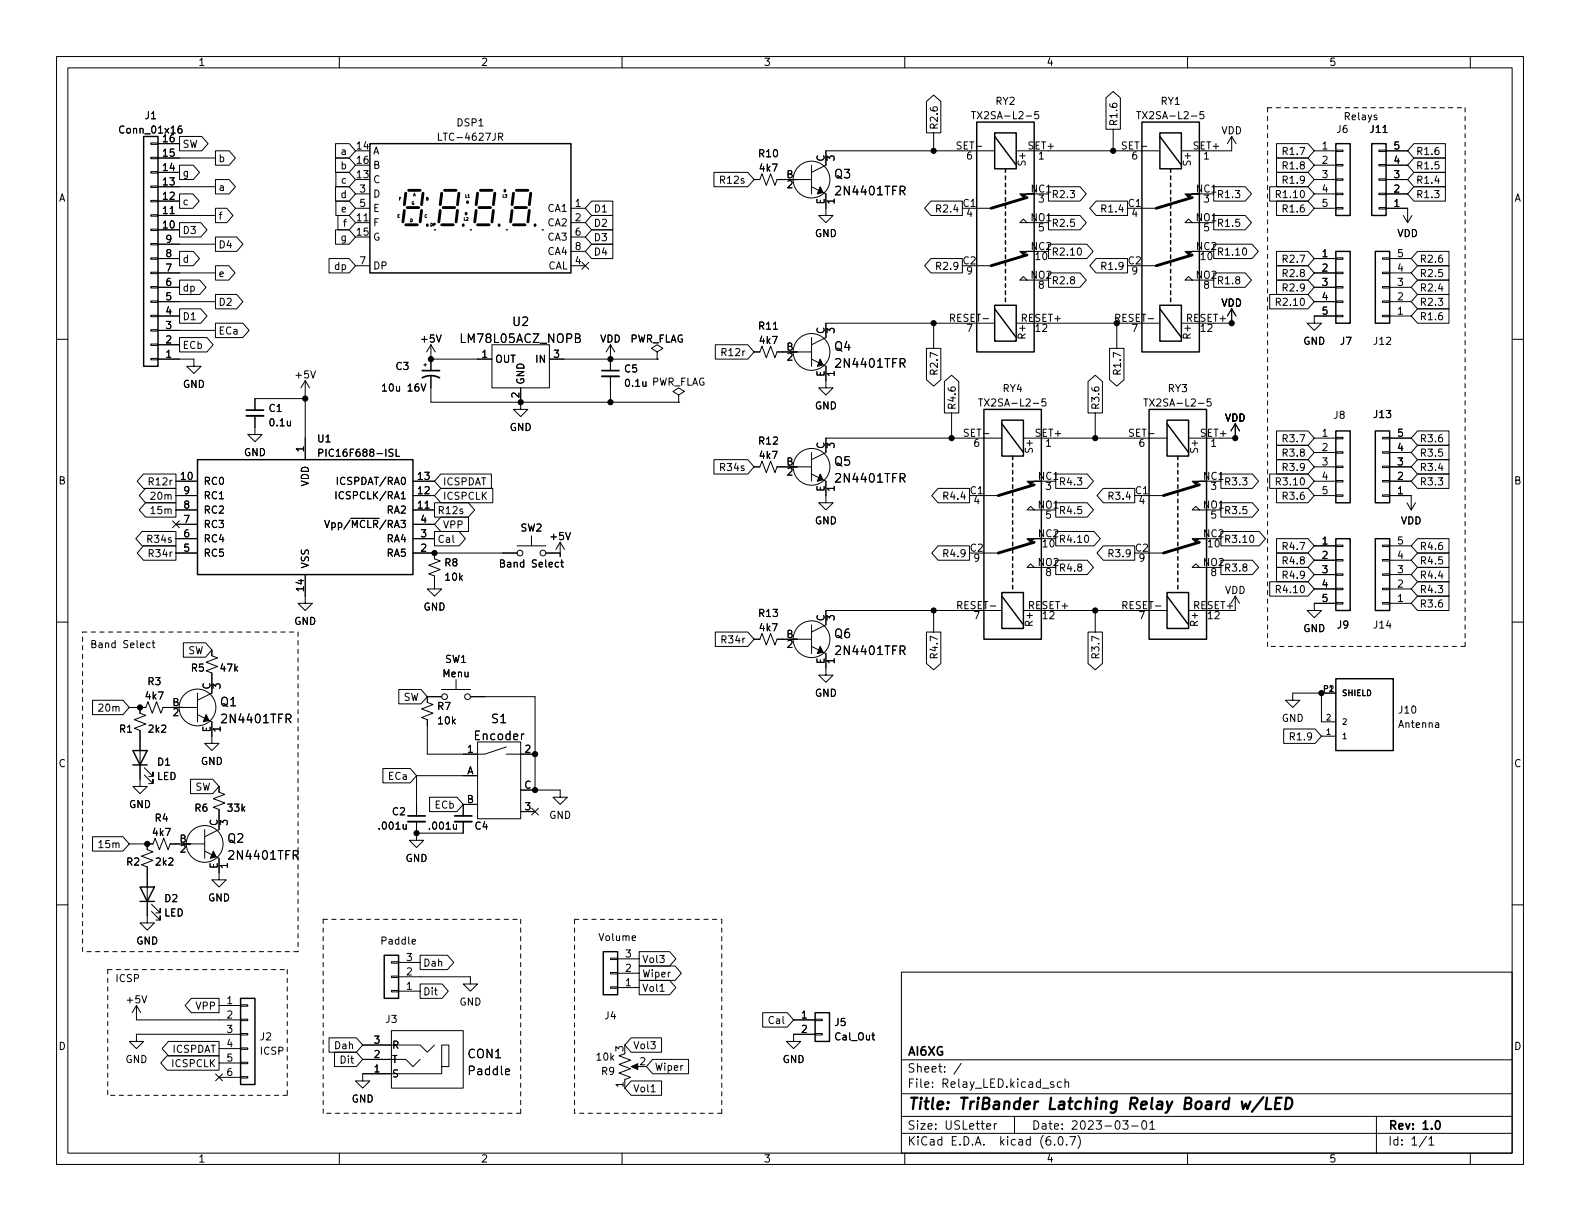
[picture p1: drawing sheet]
<svg xmlns="http://www.w3.org/2000/svg" width="279mm" height="216mm" viewBox="0 0 279 216" stroke-linecap="round" stroke-linejoin="round" font-family="sans-serif">
<g fill="none" stroke="#000" stroke-width=".18">
<path d="M10 10h259.4v195.9h-259.4zM12 12h255.4v191.9h-255.4zM60 10v2M110 10v2M160 10v2M163.8 17.9l1.3-1.1 1.3 1.1v5.6h-2.6zM171.8 19.7h.7M172.1 19.7v1.3M183.6 19.7h-.6v.6l.2-.1 .4 .1 .1 .2-.1 .4-.1 .1-.5-.1M195.6 17.3l1.2-1.1 1.3 1.1v5.6h-2.5zM201 19.7h.7M201.4 19.7v1.3"/>
<path d="M210 10v2M212.8 19.7h-.6v.6l.2-.1 .4 .1 .1 .2-.1 .4-.1 .1-.5-.1M260 10v2M26.7 25.3h1.2v.2h-1.2zM26.7 27.8h1.2v.3h-1.2zM26.7 30.4h1.2v.2h-1.2zM26.7 32.9h1.2v.2h-1.2zM26.7 35.4h1.2v.3h-1.2zM26.7 38h1.2v.2h-1.2zM27.9 38.1h10.2M27.9 35.6h3.8M27.9 33h10.2"/>
<path d="M27.9 30.5h3.8M27.9 27.9h10.2M27.9 25.4h3.8M31.7 39.4h3.8l1.1 1.2-1.1 1.3h-3.8zM31.7 24.1h4l1.1 1.3-1.1 1.3h-4zM31.7 34.3h2.4l1.1 1.3-1.1 1.2h-2.4zM31.7 29.2h2.5l1.1 1.3-1.1 1.3h-2.5zM32.1 22.3h-.4a.85 .85 0 0 0 0 1.2l.4-.1 .1-.4-.2-.2h-.4l-.1 .2M38.1 36.8h2l1.1 1.3-1.1 1.3h-2zM38.1 26.7h2.4l1.1 1.2-1.1 1.3h-2.4zM38.1 31.7h2.4l1.1 1.3-1.1 1.3h-2.4zM59.3 33h2.5l1.1 1.3-1.1 1.3h-2.5z"/>
<path d="M59.3 25.4h2.5l1.1 1.3-1.1 1.2h-2.5zM59.3 27.9h2.5l1.1 1.3-1.1 1.3h-2.5zM59.4 35.6h2.4l1.1 1.2-1.1 1.3h-2.4zM59.4 30.5h2.4l1.1 1.3-1.1 1.2h-2.4zM59.8 38.1h2l1.1 1.3-1.1 1.2h-2zM62.9 36.8h2.5M62.9 34.3h2.5M62.9 39.4h2.5M77.5 23.5v1.3h.6M88.2 24.2l.6-.1 .1-.1-.1-.3-.6-.2v1.3M88.5 24.2l.4 .6M101 36.8h2.5"/>
<path d="M101 39.4h2.5M104.6 38.1h3.8v2.5h-3.8l-1.1-1.2zM104.6 35.6h3.8v2.5h-3.8l-1.1-1.3zM126.3 30.5h5.9l1.1 1.3-1.1 1.2h-5.9zM133.3 31.8h1.1l.3-1.1 .8 2.1 .8-2.1 .7 2.1 .4-1h6.1M143.5 33l2.5 1.3v3.8h1.3l-1.3 1.3-1.2-1.3h1.2M143.5 29.2v5.1M164.6 35.6h5.6v2.5h-5.6l-1.1-1.3zM165.1 23.5v3.2M170.2 26.7h-24.2v2.5l-2.5 1.3M172.7 36.8h2.6M172.7 26.7h3.2"/>
<path d="M179.7 26.7h3.2M181.6 39.4l-.6-.7-.7 .7h2.6M185.4 33h5.6l1.1 1.3-1.1 1.3h-5.6zM185.4 38.1h5.6l1.1 1.3-1.1 1.2h-5.6zM185.4 26.7h14M193.8 35.6h5.6v2.5h-5.6l-1.1-1.3zM196.8 22.9v3.8M201.9 36.8h2.6M201.9 26.7h3.2M208.9 26.7h3.2M210.8 39.4l-.6-.7-.7 .7h2.6M214.6 33h5.6l1.1 1.3-1.1 1.3h-5.6z"/>
<path d="M214.6 38.1h5.6l1.1 1.3-1.1 1.2h-5.6zM217.8 24.1v2.6h-3.2M217.8 24.1l-.8 1.3M217.8 24.1l.8 1.3M224.5 33h6.8l1.1 1.3-1.1 1.3h-6.8zM225.7 34.4l.6-.1 .1-.2v-.3l-.7-.1v1.3M225.7 35.6h5.6l1.1 1.2-1.1 1.3h-5.6zM225.7 27.9h5.6l1.1 1.3-1.1 1.3h-5.6zM225.7 25.4h5.6l1.1 1.3-1.1 1.2h-5.6zM225.7 30.5h5.6l1.1 1.3-1.1 1.2h-5.6zM232.4 36.8h3.8M232.4 34.3h3.8"/>
<path d="M232.4 31.8h3.8M232.4 29.2h3.8M232.4 26.7h3.8M236.2 36.7h1.3v.3h-1.3zM236.2 34.2h1.3v.2h-1.3zM236.2 31.6h1.3v.3h-1.3zM236.2 29.1h1.3v.2h-1.3zM236.2 26.5h1.3v.3h-1.3zM243.8 26.5h1.3v.3h-1.3zM243.8 29.1h1.3v.2h-1.3zM243.8 31.6h1.3v.3h-1.3zM243.8 34.2h1.3v.2h-1.3z"/>
<path d="M243.8 36.7h1.3v.3h-1.3zM245.1 36.8h3.8v2.6M245.1 34.3h3.8M245.1 31.8h3.8M245.1 29.2h3.8M245.1 26.7h3.8M248.2 38.1l.7 1.3M249.7 38.1l-.8 1.3M250 25.4h5.6v2.5h-5.6l-1.1-1.2zM250 27.9h5.6v2.6h-5.6l-1.1-1.3zM250 33h5.6v2.6h-5.6l-1.1-1.3zM250 30.5h5.6v2.5h-5.6l-1.1-1.2z"/>
<path d="M10 60h2M26.7 40.5h1.2v.3h-1.2zM26.7 43.1h1.2v.2h-1.2zM26.7 45.6h1.2v.2h-1.2zM26.7 48.1h1.2v.3h-1.2zM26.7 50.7h1.2v.2h-1.2zM26.7 53.2h1.2v.3h-1.2zM26.7 55.8h1.2v.2h-1.2zM26.7 58.3h1.2v.2h-1.2zM27.9 55.9h3.8M27.9 53.3h10.2M27.9 50.8h3.8"/>
<path d="M27.9 48.3h10.2M27.9 45.7h3.8M27.9 40.6h3.8M27.9 58.4h10.2M27.9 43.2h10.2M31.7 44.4h2.5l1.1 1.3-1.1 1.3h-2.5zM31.7 49.5h3.6l1.1 1.3-1.1 1.3h-3.6zM31.7 59.7h4.9l1.1 1.3-1.1 1.2h-4.9zM31.7 54.6h3.8l1.1 1.3-1.1 1.3h-3.8zM38.1 47h2.4l1.1 1.3-1.1 1.2h-2.4zM38.1 41.9h3.8l1.1 1.3-1.1 1.3h-3.8zM38.1 52.1h3.8l1.1 1.2-1.1 1.3h-3.8z"/>
<path d="M38.1 57.1h4.8l1.1 1.3-1.1 1.3h-4.8zM58.2 45.7h3.6l1.1 1.3-1.1 1.3h-3.6zM59.3 40.6h2.5l1.1 1.3-1.1 1.3h-2.5zM62.9 47h2.5M101 47h2.5M101 41.9h2.5M101 44.5h2.5M102.9 46.4l1.2 1.2M104.1 46.4l-1.2 1.2M104.6 40.6h3.8v2.6h-3.8l-1.1-1.3zM104.6 43.2h3.8v2.5h-3.8l-1.1-1.2zM143.5 59.7v5.1"/>
<path d="M164.6 45.7h5.6v2.6h-5.6l-1.1-1.3zM165.1 57.2v4.4M170.2 57.2h-24.2v2.5l-2.5 1.3M172.7 47h2.6M172.7 57.2h3.2M179.7 57.2h3.2M181.6 49.5l-.6-.6-.7 .6h2.6M185.4 43.2h6.8l1.1 1.3-1.1 1.2h-6.8zM185.4 48.3h5.6l1.1 1.2-1.1 1.3h-5.6zM185.4 57.2h12.1v4.4M190.6 44l.2-.2a.68 .68 0 0 1 .5 .7 .68 .68 0 0 1-.5 .6l-.2-.1-.1-.4zM193.8 45.7h5.6v2.6h-5.6l-1.1-1.3z"/>
<path d="M201.9 47h2.6M201.9 57.2h3.2M208.9 57.2h3.2M210.8 49.5l-.6-.6-.7 .6h2.6M214.6 48.3h5.6l1.1 1.2-1.1 1.3h-5.6zM214.6 43.2h6.8l1.1 1.3-1.1 1.2h-6.8zM217.8 54.6v2.6h-3.2M217.8 54.6l-.8 1.3M217.8 54.6l.8 1.3M219.8 44l.2-.2a.68 .68 0 0 1 .5 .7 .68 .68 0 0 1-.5 .6l-.2-.1-.1-.4zM224.5 52.1h6.8l1.1 1.2-1.1 1.3h-6.8zM225.7 53.4l.6-.1 .1-.1v-.3l-.7-.2v1.3"/>
<path d="M225.7 44.4h5.6l1.1 1.3-1.1 1.3h-5.6zM225.7 49.5h5.6l1.1 1.3-1.1 1.3h-5.6zM225.7 47h5.6l1.1 1.3-1.1 1.2h-5.6zM232.4 53.3h3.8M232.4 50.8h3.8M232.4 48.3h3.8M232.4 45.7h3.8M236.2 55.8h1.3v.2h-1.3zM236.2 53.2h1.3v.3h-1.3zM236.2 50.7h1.3v.2h-1.3zM236.2 48.1h1.3v.3h-1.3zM236.2 45.6h1.3v.2h-1.3z"/>
<path d="M236.2 55.9h-3.8v1.3h1.3l-1.3 1.2-1.3-1.2h1.3M244.5 45.6h1.2v.2h-1.2zM244.5 48.1h1.2v.3h-1.2zM244.5 50.7h1.2v.2h-1.2zM244.5 53.2h1.2v.3h-1.2zM244.5 55.8h1.2v.2h-1.2zM245.7 55.9h3.9M245.7 53.3h3.9M245.7 50.8h3.9M245.7 48.3h3.9M245.7 45.7h3.9M250.7 54.6h5.5v2.6h-5.5l-1.1-1.3z"/>
<path d="M250.7 52.1h5.5v2.5h-5.5l-1.1-1.3zM250.7 47h5.5v2.5h-5.5l-1.1-1.2zM250.7 49.5h5.5v2.6h-5.5l-1.1-1.3zM250.7 44.4h5.5v2.6h-5.5l-1.1-1.3zM267.4 60h2M26.7 60.8h1.2v.3h-1.2zM26.7 63.4h1.2v.2h-1.2zM27.9 63.5h6.4v1.3h1.3l-1.3 1.2-1.3-1.2h1.3M27.9 61h3.8M45.1 73.5v3.3h1.3l-1.3 1.3-1.3-1.3h1.3M54 70.5h-8.9v2M54 67.3l-.8 1.3"/>
<path d="M54 67.3v14M54 67.3l.7 1.3M70 79.4v1.3h.6M74.5 67.9l.4 1.3 .4-1.3M74.9 64.5h.5M75.2 64.3v.5M76.2 61v4.5M76.2 66.5v4.6h43.8M76.2 61l-.8 1.2M76.2 61l.8 1.2M76.2 63.5h10.8M87 61h10.2v7.6h-10.2z"/>
<path d="M92.1 68.6v3.8h1.2l-1.2 1.3-1.3-1.3h1.3M97.2 63.5h19M107.9 61v4.5M107.9 66.5v4.6M107.9 61l-.7 1.2M107.9 61l.8 1.2M116.2 62.2l1-.6-1-.6-1 .6 1 .6v1.3M116.2 63.5h.1M120 69.9l1-.7-1-.6-1 .6 1 .7v1.2M120 71.1h.1M126.5 61h5.7l1.1 1.2-1.1 1.3h-5.7zM133.3 62.2h1.1l.3-1 .8 2 .8-2 .7 2 .4-1h6.1"/>
<path d="M143.5 63.5l2.5 1.3v3.8h1.3l-1.3 1.3-1.2-1.3h1.2M163.8 61.6h2.6v5.6l-1.3 1.1-1.3-1.1zM167 67.5l1.3-1.2 1.2 1.2v5.5h-2.5zM168.3 73v4.5M171.4 77.5h-25.4v2.5l-2.5 1.3M173.1 70.5h.7M173.4 70.5v1.3M174 77.5h3.2M181 77.5h3.1M184.9 70.5h-.6l-.1 .6 .2-.1 .4 .1 .2 .2-.1 .4-.2 .1-.5-.1M186.7 77.5h14M192.4 67.5l1.3-1.2 1.2 1.2v5.5h-2.5z"/>
<path d="M193.7 73v4.5M196.2 61.6h2.6v5.6l-1.3 1.1-1.3-1.1zM202.3 70.5h.7M202.6 70.5v1.3M203.2 77.5h3.2M210.2 77.5h3.2M214.1 70.5h-.6v.6l.1-.1 .5 .1 .1 .2-.1 .4-.2 .1-.4-.1M218.4 74.9v2.6h-2.5M218.4 74.9l-.7 1.3M218.4 74.9l.8 1.3M225.7 78.7h5.6l1.1 1.3-1.1 1.3h-5.6zM225.7 76.2h5.6l1.1 1.3-1.1 1.2h-5.6z"/>
<path d="M232.4 77.5h3.8M236.2 79.9h1.3v.2h-1.3zM236.2 77.3h1.3v.3h-1.3zM244.5 77.3h1.2v.3h-1.2zM244.5 79.9h1.2v.2h-1.2zM245.7 77.5h3.9M250.7 76.2h5.5v2.5h-5.5l-1.1-1.2zM250.7 78.7h5.5v2.6h-5.5l-1.1-1.3zM25.1 94h6v2.5h-6l-1.1-1.2zM25.4 83.8h5.7v2.6h-5.7l-1.1-1.3zM25.4 96.5h5.7v2.6h-5.7l-1.1-1.3zM25.7 88.9h5.4v2.5h-5.4l-1.1-1.2z"/>
<path d="M25.7 86.4h5.4v2.5h-5.4l-1.1-1.3zM30.5 92.1l1.2 1.2M31.1 87.6h3.8M31.1 97.8h3.8M31.1 85.1h3.8M31.1 90.2h3.8M31.1 95.3h3.8M31.1 92.7h3.8M31.7 92.1l-1.2 1.2M56.4 80.1l.6-.1 .1-.2-.1-.3-.6-.1v1.3M59.4 86.9v1.3M59.7 84.4v1.3"/>
<path d="M73 87.6h3.8M73 97.8h18.4M73 85.1h3.8M73 90.2h3.8M73 95.3h3.8M73 92.7h3.8M76.8 97.8v1l1.1 .4-2.1 .7 2.1 .8-2.1 .8 1 .4v2.2h1.3l-1.3 1.3-1.2-1.3h1.2M76.8 88.9h6l1.1 1.3-1.1 1.2h-6zM76.8 94h4.4l1.1 1.3-1.1 1.2h-4.4zM77.9 91.4h4.9v2.6h-4.9l-1.1-1.3zM77.9 83.8h9v2.6h-9l-1.1-1.3zM77.9 86.4h9.2v2.5h-9.2l-1.1-1.3z"/>
<path d="M91.4 96.5h5.1M94 94.7v1.8M96.5 97.8h2.6M99.1 95.9l-.8 1.3M99.1 95.9v2.5M99.1 95.9l.7 1.3M99.2 99.4h.4M99.3 99v1.1l.3 .2M126.3 81.3h5.9l1.1 1.3-1.1 1.2h-5.9zM133.3 82.6h1.1l.3-1.1 .8 2.1 .8-2.1 .7 2.1 .4-1h6.1M143.5 83.8l2.5 1.3v3.8h1.3l-1.3 1.3-1.2-1.3h1.2M143.5 80v5.1"/>
<path d="M165.9 96.5h5.5v2.6h-5.5l-1.1-1.3zM165.9 86.4h5.5v2.5h-5.5l-1.1-1.3zM174 87.6h2.5M174 97.8h2.5M182.9 90.2l-.7-.7-.6 .7h2.5M186.7 99.1h5.6l1.1 1.2-1.1 1.3h-5.6zM186.7 94h6.8l1.1 1.3-1.1 1.2h-6.8zM186.7 88.9h5.6l1.1 1.3-1.1 1.2h-5.6zM186.7 83.8h5.6l1.1 1.3-1.1 1.3h-5.6zM191.9 94.8l.2-.2a.68 .68 0 0 1 .4 .7 .68 .68 0 0 1-.4 .6l-.2-.1-.1-.4zM195.1 96.5h5.6v2.6h-5.6l-1.1-1.3zM195.1 86.4h5.6v2.5h-5.6l-1.1-1.3z"/>
<path d="M203.2 87.6h2.5M203.2 97.8h2.5M212.1 90.2l-.6-.7-.7 .7h2.6M215.9 83.8h5.6l1.1 1.3-1.1 1.3h-5.6zM215.9 99.1h5.6l1.1 1.2-1.1 1.3h-5.6zM215.9 94h6.8l1.1 1.3-1.1 1.2h-6.8zM215.9 88.9h5.6l1.1 1.3-1.1 1.2h-5.6zM221.1 94.8l.2-.2a.68 .68 0 0 1 .4 .7 .68 .68 0 0 1-.4 .6l-.2-.1-.1-.4zM224.5 83.8h6.8l1.1 1.3-1.1 1.3h-6.8zM225.7 85.2l.6-.1 .1-.2v-.3l-.7-.1v1.3M225.7 86.4h5.6l1.1 1.2-1.1 1.3h-5.6zM225.7 81.3h5.6l1.1 1.3-1.1 1.2h-5.6z"/>
<path d="M225.7 95.2h5.6l1.1 1.3-1.1 1.3h-5.6zM225.7 97.8h5.6l1.1 1.3-1.1 1.2h-5.6zM232.4 82.6h3.8M232.4 87.6h3.8M232.4 96.5h3.8M232.4 85.1h3.8M232.4 99.1h3.8M232.4 80h3.8M236.2 98.9h1.3v.3h-1.3zM236.2 96.4h1.3v.2h-1.3zM236.2 87.5h1.3v.3h-1.3zM236.2 85h1.3v.2h-1.3z"/>
<path d="M236.2 82.4h1.3v.3h-1.3zM244.5 96.4h1.2v.2h-1.2zM244.5 98.9h1.2v.3h-1.2zM244.5 82.4h1.2v.3h-1.2zM244.5 85h1.2v.2h-1.2zM244.5 87.5h1.2v.3h-1.2zM245.7 82.6h3.9M245.7 87.6h3.9v2.6M245.7 96.5h3.9M245.7 85.1h3.9M245.7 99.1h3.9M245.7 80h3.9"/>
<path d="M248.8 88.9l.8 1.3M250.3 88.9l-.7 1.3M250.7 97.8h5.5v2.5h-5.5l-1.1-1.2zM250.7 81.3h5.5v2.5h-5.5l-1.1-1.2zM250.7 95.2h5.5v2.6h-5.5l-1.1-1.3zM250.7 83.8h5.5v2.6h-5.5l-1.1-1.3zM10 110h2M26.5 113.7h-.3l-.3 .2 .2 .6h.4M26.9 113.7h.5M27.1 113.3v1l.3 .2M32.4 113.7h4l1.1 1.2-1.1 1.3h-4zM37.5 114.9v1.1l1 .3-2.1 .8 2.1 .8-2.1 .7 1.1 .4v3.6l-2.6 1.2"/>
<path d="M54 101.6v5.1h1.2l-1.2 1.3-1.3-1.3h1.3M126.5 111.8h5.7l1.1 1.2-1.1 1.3h-5.7zM133.3 113h1.1l.3-1 .8 2 .8-2 .7 2 .4-1h6.1M143.5 114.3l2.5 1.3v3.8h1.3l-1.3 1.3-1.2-1.3h1.2M143.5 110.5v5.1M163.8 111.8h2.6v5.5l-1.3 1.1-1.3-1.1zM165.1 108v3.8M171.4 108h-25.4v2.5l-2.5 1.3M174 108h3.2M181 108h3.1M182.9 100.3l-.7-.6-.6 .6h2.5M186.7 108h14"/>
<path d="M192.4 111.8h2.5v5.5l-1.2 1.1-1.3-1.1zM193.7 108v3.8M203.2 108h3.2M210.2 108h3.2M212.1 100.3l-.6-.6-.7 .6h2.6M218.4 105.4v2.6M218.4 105.4l-.7 1.3M218.4 105.4l.8 1.3M224.5 102.9h6.8l1.1 1.2-1.1 1.3h-6.8zM225.7 104.2l.6-.1 .1-.1v-.3l-.7-.2v1.3M225.7 100.3h5.6l1.1 1.3-1.1 1.3h-5.6zM232.4 104.1h3.8"/>
<path d="M232.4 101.6h3.8M236.2 106.6h1.3v.2h-1.3zM236.2 104h1.3v.3h-1.3zM236.2 101.5h1.3v.2h-1.3zM236.2 106.7h-3.8v1.3h1.3l-1.3 1.2-1.3-1.2h1.3M244.5 101.5h1.2v.2h-1.2zM244.5 104h1.2v.3h-1.2zM244.5 106.6h1.2v.2h-1.2zM245.7 106.7h3.9M245.7 104.1h3.9M245.7 101.6h3.9M250.7 100.3h5.5v2.6h-5.5l-1.1-1.3z"/>
<path d="M250.7 102.9h5.5v2.5h-5.5l-1.1-1.3zM250.7 105.4h5.5v2.6h-5.5l-1.1-1.3zM267.4 110h2M16.4 123.8h5.3l1.2 1.3-1.2 1.3h-5.3zM22.9 125.1h2.9l.4-1 .7 2 .8-2 .7 2 .4-1h6.1M24.8 125.1v1l1 .4-2.1 .8 2.1 .7-2.1 .8 1.1 .4v9.9h1.2l-1.2 1.2-1.3-1.2h1.3M25.5 137l1.6 1.6v-.8v.8h-.8M25.5 135.8l1.6 1.5v-.8v.8h-.8M33.7 137.8h3.9l1.1 1.3-1.1 1.2h-3.9zM34.9 126.4l2.6 1.2v3.8h1.2l-1.2 1.3-1.3-1.3h1.3M34.9 122.6v5M38.7 139.1v1l1.1 .4-2.1 .7 2.1 .8-2.1 .7 1 .4v3.6l-2.5 1.3"/>
<path d="M67.7 135.9h4.8l1.2 1.3-1.2 1.2h-4.8zM70.5 121.9h4l1.1 1.3-1.1 1.3h-4zM73.7 137.2v7.1M73.7 137.2h10.8M75.6 123.2v1l1 .4-2.1 .7 2.1 .8-2.1 .8 1.1 .4v6.1h10.1l3.8-1.3M75.6 123.2h2.5M78.1 121.9h5.1M80.6 120.1v1.8M83.2 123.2h11.4v16.5M84.5 131.2h7.6v13.6h-7.6zM89.5 133.4h5.1M92.1 139.7h7v1.3h1.2l-1.2 1.2-1.3-1.2h1.3"/>
<path d="M227 128.9h5.6l1.1 1.3-1.1 1.2h-5.6zM233.7 130.2h2.5M233.7 122.6v5h2.5M236.2 122.6h-7.6v1.2h1.3l-1.3 1.3-1.3-1.3h1.3M10 160h2M16.4 148h5.3l1.2 1.2-1.2 1.3h-5.3zM22.9 149.2h4.2l.3-1 .8 2 .8-2 .7 2 .4-1h6.1M26 149.2v1l1.1 .4-2.1 .8 2.1 .7-2.1 .8 1 .4v9.9h1.3l-1.3 1.3-1.2-1.3h1.2M26.8 159.9l1.5 1.5v-.7v.7h-.7M36.2 150.5l2.5 1.3v3.8h1.3l-1.3 1.2-1.2-1.2h1.2M36.2 146.7v5.1M73.7 147.3v1.3h1.2l-1.2 1.3-1.3-1.3h1.3"/>
<path d="M73.7 145.3v2M76 141h4.8l1.1 1.2-1.1 1.3h-4.8zM81.9 142.2v2.1M81.9 145.3v2h-8.2M81.9 142.2h2.6M92.1 143.5h2.5M94 142.9l1.2 1.2M95.2 142.9l-1.2 1.2M267.4 160h2M24.1 177.8v2.5h18.4M24.1 177.8l-.7 1.3M24.1 177.8l.8 1.3"/>
<path d="M26.8 161.2l1.5 1.5v-.8v.8h-.7M33.8 176.5h4.9v2.6h-4.9l-1.1-1.3zM38.7 177.8h3.8M42.5 177.7h1.3v.2h-1.3zM69.2 170.1h1.3v.2h-1.3zM69.2 172.6h1.3v.2h-1.3zM69.2 175.1h1.3v.3h-1.3zM70.5 172.7h12.7v1.3h1.3l-1.3 1.3-1.3-1.3h1.3M70.5 175.3h3.8M70.5 170.2h3.8M74.3 174h3.9l1.1 1.3-1.1 1.2h-3.9zM74.3 168.9h4.8l1.1 1.3-1.1 1.3h-4.8z"/>
<path d="M107.9 169.4h1.3v.3h-1.3zM107.9 172h1.3v.2h-1.3zM107.9 174.5h1.3v.3h-1.3zM109.2 174.6h3.8M109.2 172.1h3.8M109.2 169.5h3.8M113 173.4h5.4l1.1 1.2-1.1 1.3h-5.4zM113 170.8h6.4l1.1 1.3-1.1 1.3h-6.4zM113 168.3h5.4l1.1 1.2-1.1 1.3h-5.4zM116.7 175.3h.8M134.9 179.1h4.3l1.1 1.2-1.1 1.3h-4.3zM159.4 171.9h108v32h-108z"/>
<path d="M29.5 186.7h9.2v2.5h-9.2l-1.1-1.2zM29.8 184.1h8.9v2.6h-8.9l-1.1-1.3zM38.1 189.9l1.2 1.2M38.7 185.4h3.8M38.7 188h3.8M38.7 190.5h3.8M39.3 189.9l-1.2 1.2M42.5 190.4h1.3v.2h-1.3zM42.5 187.8h1.3v.3h-1.3zM42.5 185.3h1.3v.2h-1.3zM42.5 182.8h1.3v.2h-1.3zM42.5 180.2h1.3v.3h-1.3z"/>
<path d="M42.5 182.9h-18.4v1.3h1.3l-1.3 1.2-1.2-1.2h1.2M58.2 183.5h4.8l1.1 1.3-1.1 1.3h-4.8zM59.2 186.1h3.8l1.1 1.2-1.1 1.3h-3.8zM64.1 187.3h7.7l1.2 1.3 1.3-1.3M64.1 184.8h10.2l1.3 1.3 1.2-1.3M69.2 182.2h12.7v10.2h-12.7zM78.1 188.6h1.3v-3.8h-1.3v5.1h-14v1.2h1.3l-1.3 1.3-1.2-1.3h1.2M110.5 186.3l-1 .4 2 .8-2 .7 2 .8-2 .7 2 .8-1 .4v.2M111.6 183.5h5.4v2.6h-5.4l-1.1-1.3zM111.6 191.1h5.4v2.6h-5.4l-1.1-1.3zM112 188.6h1M115.1 193.1h.8"/>
<path d="M115.4 187.3h6.4v2.6h-6.4l-1.1-1.3zM140.3 180.3h3.8M144.1 182.8h1.3v.2h-1.3zM144.1 180.2h1.3v.3h-1.3zM144.1 182.9h-3.8v1.3h1.3l-1.3 1.2-1.2-1.2h1.2M159.4 197.4h108M159.4 193.4h108M159.4 187.4h108M170 188l-1.3 1.9M174.5 199.2l.7-.2-.1-.3h-.4l-.2 .2v.7h.6M175.8 198.7v1M176.3 198.7h-.3l-.2 .3"/>
<path d="M179.4 197.4v3M186.3 191.4l-.3-.1-.2 .2v.2l.5 .2v.3h-.5M187.7 191.4l-.4-.1-.3 .3v.4l.1 .2h.6M188.3 191.4l.2-.1 .4 .1 .1 .9M188.3 190.8v1.5M198.5 198.2h1l-.5 .5 .4 .2v.6l-.2 .2h-.4l-.3-.2M200.1 199.1h1.2M202.1 198.2h.2a.81 .81 0 0 1 .5 .6 .81 .81 0 0 1-.3 .8l-.1 .1a.81 .81 0 0 1-.6-.6 .81 .81 0 0 1 .3-.9zM203.3 198.6l.5-.4v1.5M203.3 199.7h.9M243.4 197.4v6.5M60 203.9v2"/>
<path d="M110 203.9v2M159.4 200.4h108M160 203.9v2M186.5 202.3v.2M187.3 201h.2a.81 .81 0 0 1 .6 .6 .81 .81 0 0 1-.3 .8l-.2 .1a.81 .81 0 0 1-.6-.6 .81 .81 0 0 1 .3-.9zM188.6 202.3v.2M189.2 201h1l-.7 1.5M190.6 200.8a1.72 1.72 0 0 1 0 2.2M210 203.9v2M252.3 200.9l-1.3 1.9M252.7 201.4l.4-.4v1.5M252.7 202.5h.8"/>
<path d="M260 203.9v2"/>
<circle cx="143.5" cy="31.7" r="3.3"/>
<circle cx="143.5" cy="62.2" r="3.3"/>
<circle cx="91.9" cy="97.8" r=".51"/>
<circle cx="96" cy="97.8" r=".51"/>
<circle cx="143.5" cy="82.5" r="3.3"/>
<circle cx="143.5" cy="113" r="3.3"/>
<circle cx="34.9" cy="125.1" r="3.3"/>
<circle cx="78.6" cy="123.2" r=".51"/>
<circle cx="82.7" cy="123.2" r=".51"/>
<circle cx="36.2" cy="149.2" r="3.3"/>
</g>
<path d="M43.6 72.5h3M74.7 65.5h3M74.7 66.8a3.2 3.2 0 0 1 3 0M106.4 65.5h3.1M72.1 144.3h3.1M80.4 144.3h3M254 198.2h.2a.82 .82 0 0 1 .6 .6 .82 .82 0 0 1-.3 .8l-.2 .1a.81 .81 0 0 1-.6-.6 .81 .81 0 0 1 .3-.9z" fill="none" stroke="#000" stroke-width=".3"/>
<path d="M219.6 194.8l.2 1.3 .5-.9 .3 .9 .5-1.3M223.4 194l-2 2.6M224.1 194.1l-.3 2h1M225.6 195.1h.6M226.6 194.1h-.9l-.3 2h1M227.5 194.1h.5a1.08 1.08 0 0 1 .5 1.1 1.08 1.08 0 0 1-.8 .9h-.5z" fill="none" stroke="#000" stroke-width=".4"/>
<g fill="#000" stroke="#000" stroke-width=".18">
<path d="M145 33l.5 1-1 .3zM180.3 34.3h2.6h-1.3l-.6 .6zM209.5 34.3h2.6h-1.3l-.6 .6zM180.3 44.5h2.6h-1.3l-.6 .6zM209.5 44.5h2.6h-1.3l-.6 .6zM145 63.5l.5 1-1 .3zM145 83.8l.5 1-1 .3zM181.6 85.1h2.5h-1.2l-.7 .6zM181.6 95.3h2.5h-1.2l-.7 .6zM210.8 85.1h2.6h-1.3l-.6 .6zM210.8 95.3h2.6h-1.3l-.6 .6zM145 114.3l.5 1-1 .3z"/>
<path d="M36.4 126.4l.6 1-1.1 .2zM37.7 150.5l.5 1-1 .3zM111.6 188.6l1.2-.5v1z"/>
<circle cx="165.1" cy="26.7" r=".46"/>
<circle cx="196.8" cy="26.7" r=".46"/>
<circle cx="165.1" cy="57.2" r=".46"/>
<circle cx="197.5" cy="57.2" r=".46"/>
<circle cx="217.8" cy="57.2" r=".46"/>
<circle cx="54" cy="70.5" r=".46"/>
<circle cx="76.2" cy="63.5" r=".46"/>
<circle cx="92.1" cy="71.1" r=".46"/>
<circle cx="107.9" cy="63.5" r=".46"/>
<circle cx="107.9" cy="71.1" r=".46"/>
<circle cx="168.3" cy="77.5" r=".46"/>
<circle cx="193.7" cy="77.5" r=".46"/>
<circle cx="218.4" cy="77.5" r=".46"/>
<circle cx="76.8" cy="97.8" r=".46"/>
<circle cx="165.1" cy="108" r=".46"/>
<circle cx="193.7" cy="108" r=".46"/>
<circle cx="24.8" cy="125.1" r=".46"/>
<circle cx="94.6" cy="139.7" r=".46"/>
<circle cx="94.6" cy="133.4" r=".46"/>
<circle cx="233.7" cy="122.6" r=".46"/>
<circle cx="26" cy="149.2" r=".46"/>
<circle cx="73.7" cy="147.3" r=".46"/>
</g>
<g fill="none" stroke="#000" stroke-width=".25">
<path d="M25.4 24.1h2.5v40.7h-2.5zM65.4 25.4h35.6v22.9h-35.6zM172.7 21.6h10.2v40.6h-10.2zM175.9 23.5h3.8v6.3h-3.8zM175.9 24.1l3.8 5.1M177.8 29.8v.7M177.8 31.1v.7M177.8 32.4v.6M177.8 33.7v.6M177.8 34.9v.7M177.8 36.2v.6M177.8 37.5v.6"/>
<path d="M177.8 38.7v.7M201.9 21.6h10.2v40.6h-10.2zM205.1 23.5h3.8v6.3h-3.8zM205.1 24.1l3.8 5.1M207 29.8v.7M207 31.1v.7M207 32.4v.6M207 33.7v.6M207 34.9v.7M207 36.2v.6M207 37.5v.6M207 38.7v.7"/>
<path d="M236.2 25.4h2.6v12.7h-2.6zM242.6 25.4h2.5v12.7h-2.5zM76.8 40.6h.1M83.2 40.6h.1M89.5 40.6h.1M95.9 40.6h.1M175.9 54h3.8v6.3h-3.8zM175.9 54.6l3.8 5.1M177.8 40v.6M177.8 41.3v.6M177.8 42.5v.7M177.8 43.8v.7"/>
<path d="M177.8 45.1v.6M177.8 46.4v.6M177.8 47.6v.7M177.8 48.9v.6M177.8 50.2v.6M177.8 51.4v.7M177.8 52.7v.6M205.1 54h3.8v6.3h-3.8zM205.1 54.6l3.8 5.1M207 40v.6M207 41.3v.6M207 42.5v.7"/>
<path d="M207 43.8v.7M207 45.1v.6M207 46.4v.6M207 47.6v.7M207 48.9v.6M207 50.2v.6M207 51.4v.7M207 52.7v.6M236.2 44.5h2.6v12.7h-2.6zM243.2 44.5h2.5v12.7h-2.5zM174 72.4h10.1v40.6h-10.1zM177.2 74.3h3.8v6.3h-3.8z"/>
<path d="M177.2 74.9l3.8 5.1M203.2 72.4h10.2v40.6h-10.2zM206.4 74.3h3.8v6.3h-3.8zM206.4 74.9l3.8 5.1M236.2 76.2h2.6v12.7h-2.6zM243.2 76.2h2.5v12.7h-2.5zM34.9 81.3h38.1v20.3h-38.1zM179.1 80.6v.7M179.1 81.9v.7M179.1 83.2v.6M179.1 84.5v.6M179.1 85.7v.7"/>
<path d="M179.1 87v.6M179.1 88.3v.6M179.1 89.5v.7M179.1 90.8v.6M179.1 92.1v.6M179.1 93.3v.7M179.1 94.6v.7M179.1 95.9v.6M179.1 97.2v.6M179.1 98.4v.7M179.1 99.7v.6M208.3 80.6v.7"/>
<path d="M208.3 81.9v.7M208.3 83.2v.6M208.3 84.5v.6M208.3 85.7v.7M208.3 87v.6M208.3 88.3v.6M208.3 89.5v.7M208.3 90.8v.6M208.3 92.1v.6M208.3 93.3v.7M208.3 94.6v.7M208.3 95.9v.6"/>
<path d="M208.3 97.2v.6M208.3 98.4v.7M208.3 99.7v.6M236.2 95.3h2.6v12.7h-2.6zM243.2 95.3h2.5v12.7h-2.5zM177.2 104.8h3.8v6.3h-3.8zM177.2 105.4l3.8 5.1M179.1 101v.6M179.1 102.2v.7M179.1 103.5v.6M206.4 104.8h3.8v6.3h-3.8zM206.4 105.4l3.8 5.1"/>
<path d="M208.3 101v.6M208.3 102.2v.7M208.3 103.5v.6M23.5 132.7h2.5l-1.2 2.6zM23.5 135.3h2.5M236.2 120h10.2v12.7h-10.2zM24.8 156.8h2.5l-1.3 2.6zM24.8 159.4h2.5M42.5 176.5h2.6v15.3h-2.6zM67.9 168.9h2.6v7.6h-2.6zM106.7 168.3h2.5v7.6h-2.5zM144.1 179.1h2.6v5.1h-2.6z"/>
</g>
<g fill="none" stroke="#000" stroke-width=".51">
<path d="M71.5 37.2l-.3 2M71.8 39.8h2M71.8 34.2l-.3 2M72 36.7h2M72.3 33.7h2M74.5 37.2l-.2 2M74.8 34.2l-.3 2M75.6 39.8v.1M77.9 37.2l-.3 2M78.1 39.8h2M78.1 34.2l-.2 2M78.4 36.7h2"/>
<path d="M78.6 33.7h2M80.9 37.2l-.3 2M81.2 34.2l-.3 2M81.9 39.8v.1M82.4 37.7v.1M82.7 35.7v.1M84.2 37.2l-.3 2M84.5 39.8h2M84.5 34.2l-.3 2M84.7 36.7h2M85 33.7h2M87.2 37.2l-.2 2"/>
<path d="M87.5 34.2l-.3 2M88.3 39.8v.1M89.3 33.7v.1M90.6 37.2l-.3 2M90.8 39.8h2M90.8 34.2l-.2 2M91.1 36.7h2M91.3 33.7h2M93.6 37.2l-.3 2M93.9 34.2l-.3 2M94.6 39.8v.1M181.6 34.9l-6.3 1.9"/>
<path d="M210.8 34.9l-6.3 1.9M181.6 45.1l-6.3 1.9M210.8 45.1l-6.3 1.9M182.9 85.7l-6.4 1.9M182.9 95.9l-6.4 1.9M212.1 85.7l-6.4 1.9M212.1 95.9l-6.4 1.9"/>
</g>
<path d="M43.6 73.5h3M106.4 66.5h3.1M72.1 145.3h3.1M80.4 145.3h3" fill="none" stroke="#000" stroke-width=".33"/>
<g fill="none" stroke="#000" stroke-width=".18" stroke-dasharray=".8 .8">
<path d="M224.2 19.1v95.2M224.2 19.1h34.9M259.1 19.1v95.2M14.6 111.8h38.1M52.7 111.8v56.5M259.1 114.3h-34.9M14.6 168.3v-56.5M19 171.5h31.8M19 171.5v22.2M50.8 171.5v22.2M52.7 168.3h-38.1M57.1 162.6v34.3"/>
<path d="M57.1 162.6h35M92.1 162.6v34.3M101.6 162.6v34.3M101.6 162.6h26M127.6 162.6v34.3M50.8 193.7h-31.8M92.1 196.9h-35M127.6 196.9h-26"/>
</g>
<text font-size="2.8" x="160.4" y="196.2">Title: TriBander Latching Relay Board w/LED</text>
<g font-size="2.1">
<text x="147.6" y="31.5">Q3</text>
<text x="148.1" y="34.5">2N4401TFR</text>
<text x="90.7" y="57.6">U2</text>
<text x="81.7" y="60.6">LM78L05ACZ_NOPB</text>
<text x="147.6" y="62">Q4</text>
<text x="148.1" y="65">2N4401TFR</text>
<text x="147.6" y="82.3">Q5</text>
<text x="148.1" y="85.3">2N4401TFR</text>
<text x="147.6" y="112.8">Q6</text>
<text x="148.1" y="115.8">2N4401TFR</text>
<text x="39" y="124.9">Q1</text>
<text x="39.5" y="127.9">2N4401TFR</text>
<text x="84" y="130.9">Encoder</text>
<text x="87" y="127.9">S1</text>
<text x="40.3" y="149">Q2</text>
<text x="40.8" y="152">2N4401TFR</text>
<text x="82.8" y="187.1">CON1</text>
<text x="83" y="190.1">Paddle</text>
<text x="160.4" y="189.7">Sheet: /</text>
<text x="160.4" y="186.7">AI6XG</text>
<text x="160.4" y="192.4">File: Relay_LED.kicad_sch</text>
<text x="160.4" y="202.5">KiCad E.D.A. kicad (6.0.7)</text>
<text x="160.4" y="199.7">Size: USLetter</text>
<text x="182.4" y="199.7">Date: 2023-03-01</text>
<text x="245.4" y="199.7">Rev: 1.0</text>
<text x="245.4" y="202.5">Id: 1/1</text>
</g>
<g font-size="1.8">
<text x="35" y="11.6">1</text>
<text x="85" y="11.6">2</text>
<text x="135" y="11.6">3</text>
<text x="185" y="11.6">4</text>
<text x="235" y="11.6">5</text>
<text x="21.5" y="23.6">Conn_01x16</text>
<text x="25.7" y="21.1">J1</text>
<text x="80.9" y="22.3">DSP1</text>
<text x="165.8" y="23" transform="rotate(-90 165.8 23)">R2.6</text>
<text x="172.8" y="21.1">TX2SA-L2-5</text>
<text x="176.1" y="18.5">RY2</text>
<text x="197.6" y="22.4" transform="rotate(-90 197.6 22.4)">R1.6</text>
<text x="202" y="21.1">TX2SA-L2-5</text>
<text x="205.3" y="18.5">RY1</text>
<text x="215.9" y="23.7">VDD</text>
<text x="236.4" y="23.5">J6</text>
<text x="238.1" y="21.2">Relays</text>
<text x="242.4" y="23.5">J11</text>
<text x="28.9" y="27.7">15</text>
<text x="28.9" y="25.1">16</text>
<text x="32.2" y="26.1">SW</text>
<text x="38.6" y="28.7">b</text>
<text x="60.4" y="29.9">b</text>
<text x="60.5" y="27.4">a</text>
<text x="63.2" y="26.4">14</text>
<text x="63.2" y="29">16</text>
<text x="65.9" y="27.3">A</text>
<text x="65.9" y="29.8">B</text>
<text x="78.1" y="24.9">LTC-4627JR</text>
<text x="134.3" y="27.8">R10</text>
<text x="145.8" y="28.6" transform="rotate(-90 145.8 28.6)">C</text>
<text x="147.6" y="28.4" transform="rotate(-90 147.6 28.4)">3</text>
<text x="169.4" y="26.4">SET-</text>
<text x="171" y="28.2">6</text>
<text x="181.4" y="29.4" transform="rotate(-90 181.4 29.4)">S+</text>
<text x="181.9" y="26.4">SET+</text>
<text x="183.7" y="28.2">1</text>
<text x="198.6" y="26.4">SET-</text>
<text x="200.2" y="28.2">6</text>
<text x="210.6" y="29.4" transform="rotate(-90 210.6 29.4)">S+</text>
<text x="211.1" y="26.4">SET+</text>
<text x="212.9" y="28.2">1</text>
<text x="227.2" y="29.9">R1.8</text>
<text x="227.2" y="27.4">R1.7</text>
<text x="233.8" y="26.4">1</text>
<text x="233.8" y="29">2</text>
<text x="246.5" y="29">4</text>
<text x="246.5" y="26.4">5</text>
<text x="250.3" y="27.4">R1.6</text>
<text x="250.3" y="29.9">R1.5</text>
<text x="10.3" y="35.6">A</text>
<text x="28.9" y="35.3">12</text>
<text x="28.9" y="32.8">13</text>
<text x="28.9" y="30.2">14</text>
<text x="32.2" y="31.2">g</text>
<text x="38.6" y="33.7">a</text>
<text x="60.4" y="35">d</text>
<text x="60.5" y="32.5">c</text>
<text x="63.2" y="31.5">13</text>
<text x="63.6" y="34">3</text>
<text x="65.9" y="32.4">C</text>
<text x="65.9" y="34.9">D</text>
<text x="127.7" y="32.5">R12s</text>
<text x="134.4" y="30.3">4k7</text>
<text x="139.1" y="31.5">B</text>
<text x="139.2" y="33.3">2</text>
<text x="182.4" y="34">NC1</text>
<text x="183.7" y="35.8">3</text>
<text x="185.9" y="35">R2.3</text>
<text x="211.6" y="34">NC1</text>
<text x="212.9" y="35.8">3</text>
<text x="215.1" y="35">R1.3</text>
<text x="226.3" y="35">R1.10</text>
<text x="227.2" y="32.5">R1.9</text>
<text x="233.8" y="31.5">3</text>
<text x="233.8" y="34">4</text>
<text x="246.5" y="34">2</text>
<text x="246.5" y="31.5">3</text>
<text x="250.3" y="35">R1.3</text>
<text x="250.3" y="32.5">R1.4</text>
<text x="267.7" y="35.6">A</text>
<text x="28.9" y="40.4">10</text>
<text x="28.9" y="37.8">11</text>
<text x="32.2" y="41.4">D3</text>
<text x="32.2" y="36.3">c</text>
<text x="38.6" y="38.8">f</text>
<text x="60.5" y="37.6">e</text>
<text x="60.8" y="40.1">f</text>
<text x="63.2" y="39.1">11</text>
<text x="63.2" y="41.7">15</text>
<text x="63.6" y="36.6">5</text>
<text x="65.9" y="40">F</text>
<text x="65.9" y="37.5">E</text>
<text x="96.9" y="37.5">CA1</text>
<text x="96.9" y="40">CA2</text>
<text x="101.7" y="36.6">1</text>
<text x="101.7" y="39.1">2</text>
<text x="101.7" y="41.7">6</text>
<text x="104.9" y="40.1">D2</text>
<text x="104.9" y="37.6">D1</text>
<text x="144.1" y="41.9">GND</text>
<text x="145.8" y="36.1" transform="rotate(-90 145.8 36.1)">E</text>
<text x="147.6" y="36.1" transform="rotate(-90 147.6 36.1)">1</text>
<text x="166" y="37.6">R2.4</text>
<text x="170.3" y="36.6">C1</text>
<text x="171" y="38.4">4</text>
<text x="182.3" y="39.1">NO1</text>
<text x="183.7" y="40.9">5</text>
<text x="185.9" y="40.1">R2.5</text>
<text x="195.2" y="37.6">R1.4</text>
<text x="199.5" y="36.6">C1</text>
<text x="200.2" y="38.4">4</text>
<text x="211.5" y="39.1">NO1</text>
<text x="212.9" y="40.9">5</text>
<text x="215.1" y="40.1">R1.5</text>
<text x="227.2" y="37.6">R1.6</text>
<text x="233.8" y="36.6">5</text>
<text x="246.5" y="36.6">1</text>
<text x="247.1" y="41.9">VDD</text>
<text x="29.4" y="45.5">8</text>
<text x="29.4" y="42.9">9</text>
<text x="32.2" y="46.4">d</text>
<text x="38.6" y="43.9">D4</text>
<text x="59.3" y="47.7">dp</text>
<text x="60.4" y="42.6">g</text>
<text x="63.6" y="46.7">7</text>
<text x="65.9" y="42.5">G</text>
<text x="65.9" y="47.6">DP</text>
<text x="96.8" y="47.6">CAL</text>
<text x="96.9" y="42.5">CA3</text>
<text x="96.9" y="45.1">CA4</text>
<text x="101.7" y="46.7">4</text>
<text x="101.7" y="44.2">8</text>
<text x="104.9" y="42.6">D3</text>
<text x="104.9" y="45.2">D4</text>
<text x="166" y="47.7">R2.9</text>
<text x="170.3" y="46.7">C2</text>
<text x="182.4" y="44.2">NC2</text>
<text x="183.2" y="46">10</text>
<text x="185.9" y="45.2">R2.10</text>
<text x="195.2" y="47.7">R1.9</text>
<text x="199.5" y="46.7">C2</text>
<text x="211.6" y="44.2">NC2</text>
<text x="212.4" y="46">10</text>
<text x="215.1" y="45.2">R1.10</text>
<text x="227.2" y="46.4">R2.7</text>
<text x="233.8" y="45.5">1</text>
<text x="247.2" y="45.5">5</text>
<text x="251" y="46.4">R2.6</text>
<text x="29.4" y="53.1">5</text>
<text x="29.4" y="50.5">6</text>
<text x="29.4" y="48">7</text>
<text x="32.2" y="51.5">dp</text>
<text x="38.6" y="49">e</text>
<text x="171" y="48.5">9</text>
<text x="182.3" y="49.3">NO2</text>
<text x="183.7" y="51.1">8</text>
<text x="185.9" y="50.3">R2.8</text>
<text x="200.2" y="48.5">9</text>
<text x="211.5" y="49.3">NO2</text>
<text x="212.9" y="51.1">8</text>
<text x="215.1" y="50.3">R1.8</text>
<text x="227.2" y="51.5">R2.9</text>
<text x="227.2" y="49">R2.8</text>
<text x="233.8" y="48">2</text>
<text x="233.8" y="50.5">3</text>
<text x="233.8" y="53.1">4</text>
<text x="247.2" y="53.1">2</text>
<text x="247.2" y="50.5">3</text>
<text x="247.2" y="48">4</text>
<text x="251" y="49">R2.5</text>
<text x="251" y="51.5">R2.4</text>
<text x="29.4" y="58.2">3</text>
<text x="29.4" y="55.6">4</text>
<text x="32.2" y="56.6">D1</text>
<text x="38.6" y="54.1">D2</text>
<text x="38.6" y="59.1">ECa</text>
<text x="134.3" y="58.3">R11</text>
<text x="145.8" y="59.1" transform="rotate(-90 145.8 59.1)">C</text>
<text x="147.6" y="58.9" transform="rotate(-90 147.6 58.9)">3</text>
<text x="168.2" y="56.9">RESET-</text>
<text x="171" y="58.7">7</text>
<text x="180.7" y="56.9">RESET+</text>
<text x="183.2" y="58.7">12</text>
<text x="197.4" y="56.9">RESET-</text>
<text x="200.2" y="58.7">7</text>
<text x="209.9" y="56.9">RESET+</text>
<text x="212.4" y="58.7">12</text>
<text x="215.9" y="54.2">VDD</text>
<text x="226.3" y="54.1">R2.10</text>
<text x="233.8" y="55.6">5</text>
<text x="247.2" y="55.6">1</text>
<text x="251" y="56.6">R1.6</text>
<text x="251" y="54.1">R2.3</text>
<text x="29.4" y="63.2">1</text>
<text x="29.4" y="60.7">2</text>
<text x="32.2" y="61.7">ECb</text>
<text x="70" y="65.4">C3</text>
<text x="74.6" y="60.6">+5V</text>
<text x="85.2" y="63.2">1</text>
<text x="87.5" y="64.1">OUT</text>
<text x="94.9" y="64.1">IN</text>
<text x="97.9" y="63.2">3</text>
<text x="106.1" y="60.6">VDD</text>
<text x="110.5" y="65.8">C5</text>
<text x="111.2" y="60.6">PWR_FLAG</text>
<text x="128" y="63">R12r</text>
<text x="134.4" y="60.8">4k7</text>
<text x="139.1" y="62">B</text>
<text x="139.2" y="63.8">2</text>
<text x="165.8" y="65.8" transform="rotate(-90 165.8 65.8)">R2.7</text>
<text x="181.4" y="60.1" transform="rotate(-90 181.4 60.1)">R+</text>
<text x="198.2" y="65.8" transform="rotate(-90 198.2 65.8)">R1.7</text>
<text x="210.6" y="60.1" transform="rotate(-90 210.6 60.1)">R+</text>
<text x="230.4" y="61">GND</text>
<text x="237" y="61">J7</text>
<text x="243" y="61">J12</text>
<text x="32.3" y="68.6">GND</text>
<text x="52.4" y="66.9">+5V</text>
<text x="68.1" y="69.2">10u 16V</text>
<text x="91.8" y="70.3" transform="rotate(-90 91.8 70.3)">2</text>
<text x="92.7" y="68.1" transform="rotate(-90 92.7 68.1)">GND</text>
<text x="110.7" y="68.4">0.1u PWR_FLAG</text>
<text x="110.7" y="68.4">0.1u</text>
<text x="145.8" y="66.6" transform="rotate(-90 145.8 66.6)">E</text>
<text x="147.6" y="66.5" transform="rotate(-90 147.6 66.5)">1</text>
<text x="174.1" y="71.9">TX2SA-L2-5</text>
<text x="177.3" y="69.3">RY4</text>
<text x="203.3" y="71.9">TX2SA-L2-5</text>
<text x="206.6" y="69.3">RY3</text>
<text x="47.6" y="72.8">C1</text>
<text x="47.8" y="75.4">0.1u</text>
<text x="90.1" y="76.2">GND</text>
<text x="144.1" y="72.4">GND</text>
<text x="169" y="72.5" transform="rotate(-90 169 72.5)">R4.6</text>
<text x="170.7" y="77.2">SET-</text>
<text x="183.2" y="77.2">SET+</text>
<text x="194.4" y="72.5" transform="rotate(-90 194.4 72.5)">R3.6</text>
<text x="199.9" y="77.2">SET-</text>
<text x="212.4" y="77.2">SET+</text>
<text x="216.6" y="74.5">VDD</text>
<text x="233.8" y="77.2">1</text>
<text x="235.9" y="74">J8</text>
<text x="243" y="73.9">J13</text>
<text x="247.2" y="77.2">5</text>
<text x="43.1" y="80.6">GND</text>
<text x="53.7" y="79.9" transform="rotate(-90 53.7 79.9)">1</text>
<text x="56.2" y="78.2">U1</text>
<text x="57.3" y="80.8">PIC16F688-ISL</text>
<text x="127.7" y="83.3">R34s</text>
<text x="134.3" y="78.6">R12</text>
<text x="134.4" y="81.1">4k7</text>
<text x="139.1" y="82.3">B</text>
<text x="145.8" y="79.4" transform="rotate(-90 145.8 79.4)">C</text>
<text x="147.6" y="79.2" transform="rotate(-90 147.6 79.2)">3</text>
<text x="172.2" y="79">6</text>
<text x="182.6" y="80.2" transform="rotate(-90 182.6 80.2)">S+</text>
<text x="184.9" y="79">1</text>
<text x="201.4" y="79">6</text>
<text x="211.8" y="80.2" transform="rotate(-90 211.8 80.2)">S+</text>
<text x="214.1" y="79">1</text>
<text x="227.2" y="80.7">R3.8</text>
<text x="227.2" y="83.3">R3.9</text>
<text x="227.2" y="78.2">R3.7</text>
<text x="233.8" y="79.8">2</text>
<text x="233.8" y="82.3">3</text>
<text x="247.2" y="82.3">3</text>
<text x="247.2" y="79.8">4</text>
<text x="251" y="78.2">R3.6</text>
<text x="251" y="83.3">R3.4</text>
<text x="251" y="80.7">R3.5</text>
<text x="10.3" y="85.7">B</text>
<text x="26.7" y="85.8">R12r</text>
<text x="27.1" y="88.4">20m</text>
<text x="32" y="84.8">10</text>
<text x="32.5" y="89.9">8</text>
<text x="32.5" y="87.4">9</text>
<text x="35.9" y="85.7">RC0</text>
<text x="35.9" y="88.3">RC1</text>
<text x="54.6" y="86" transform="rotate(-90 54.6 86)">VDD</text>
<text x="60.2" y="88.3">ICSPCLK/RA1</text>
<text x="60.2" y="85.7">ICSPDAT/RA0</text>
<text x="73.9" y="89.9">11</text>
<text x="73.9" y="87.4">12</text>
<text x="73.9" y="84.8">13</text>
<text x="78.3" y="85.8">ICSPDAT</text>
<text x="78.3" y="88.4">ICSPCLK</text>
<text x="139.2" y="84.1">2</text>
<text x="145.8" y="86.9" transform="rotate(-90 145.8 86.9)">E</text>
<text x="147.6" y="86.9" transform="rotate(-90 147.6 86.9)">1</text>
<text x="167.2" y="88.4">R4.4</text>
<text x="171.6" y="87.4">C1</text>
<text x="172.2" y="89.2">4</text>
<text x="183.6" y="89.9">NO1</text>
<text x="183.7" y="84.8">NC1</text>
<text x="184.9" y="86.6">3</text>
<text x="187.2" y="85.8">R4.3</text>
<text x="196.4" y="88.4">R3.4</text>
<text x="200.8" y="87.4">C1</text>
<text x="201.4" y="89.2">4</text>
<text x="212.8" y="89.9">NO1</text>
<text x="212.9" y="84.8">NC1</text>
<text x="214.1" y="86.6">3</text>
<text x="216.4" y="85.8">R3.3</text>
<text x="226.3" y="85.8">R3.10</text>
<text x="227.2" y="88.4">R3.6</text>
<text x="233.8" y="84.8">4</text>
<text x="233.8" y="87.4">5</text>
<text x="247.2" y="87.4">1</text>
<text x="247.2" y="84.8">2</text>
<text x="251" y="85.8">R3.3</text>
<text x="267.7" y="85.7">B</text>
<text x="26.4" y="96">R34s</text>
<text x="27.1" y="90.9">15m</text>
<text x="32.5" y="95">6</text>
<text x="32.5" y="92.5">7</text>
<text x="35.9" y="95.9">RC4</text>
<text x="35.9" y="93.3">RC3</text>
<text x="35.9" y="90.8">RC2</text>
<text x="57.7" y="93.3">Vpp/~{MCLR}/RA3</text>
<text x="68.5" y="90.8">RA2</text>
<text x="68.5" y="95.9">RA4</text>
<text x="74.4" y="95">3</text>
<text x="74.4" y="92.5">4</text>
<text x="77.3" y="90.9">R12s</text>
<text x="77.3" y="96">Cal</text>
<text x="78.3" y="93.4">VPP</text>
<text x="92.1" y="94">SW2</text>
<text x="97.5" y="95.5">+5V</text>
<text x="144.1" y="92.7">GND</text>
<text x="183.7" y="95">NC2</text>
<text x="184.9" y="91.7">5</text>
<text x="187.2" y="96">R4.10</text>
<text x="187.2" y="90.9">R4.5</text>
<text x="212.9" y="95">NC2</text>
<text x="214.1" y="91.7">5</text>
<text x="216.4" y="96">R3.10</text>
<text x="216.4" y="90.9">R3.5</text>
<text x="247.7" y="92.7">VDD</text>
<text x="26.7" y="98.5">R34r</text>
<text x="32.5" y="97.5">5</text>
<text x="35.9" y="98.4">RC5</text>
<text x="54.6" y="100.6" transform="rotate(-90 54.6 100.6)">VSS</text>
<text x="68.5" y="98.4">RA5</text>
<text x="74.4" y="97.5">2</text>
<text x="78.7" y="100.1">R8</text>
<text x="88.9" y="100.3">Band Select</text>
<text x="167.2" y="98.5">R4.9</text>
<text x="171.6" y="97.5">C2</text>
<text x="172.2" y="99.3">9</text>
<text x="183.6" y="100.1">NO2</text>
<text x="184.4" y="96.8">10</text>
<text x="184.9" y="101.9">8</text>
<text x="187.2" y="101.1">R4.8</text>
<text x="196.4" y="98.5">R3.9</text>
<text x="200.8" y="97.5">C2</text>
<text x="201.4" y="99.3">9</text>
<text x="212.8" y="100.1">NO2</text>
<text x="213.6" y="96.8">10</text>
<text x="214.1" y="101.9">8</text>
<text x="216.4" y="101.1">R3.8</text>
<text x="227.2" y="97.2">R4.7</text>
<text x="227.2" y="99.8">R4.8</text>
<text x="233.8" y="96.3">1</text>
<text x="233.8" y="98.8">2</text>
<text x="233.8" y="101.3">3</text>
<text x="247.2" y="101.3">3</text>
<text x="247.2" y="98.8">4</text>
<text x="247.2" y="96.3">5</text>
<text x="251" y="99.8">R4.5</text>
<text x="251" y="97.2">R4.6</text>
<text x="53.7" y="104.5" transform="rotate(-90 53.7 104.5)">14</text>
<text x="74.9" y="107.9">GND</text>
<text x="78.8" y="102.7">10k</text>
<text x="169.5" y="107.7">RESET-</text>
<text x="182" y="107.7">RESET+</text>
<text x="198.7" y="107.7">RESET-</text>
<text x="211.2" y="107.7">RESET+</text>
<text x="216.6" y="105">VDD</text>
<text x="226.3" y="104.9">R4.10</text>
<text x="227.2" y="102.3">R4.9</text>
<text x="233.8" y="103.9">4</text>
<text x="233.8" y="106.4">5</text>
<text x="247.2" y="106.4">1</text>
<text x="247.2" y="103.9">2</text>
<text x="251" y="102.3">R4.4</text>
<text x="251" y="104.9">R4.3</text>
<text x="251" y="107.4">R3.6</text>
<text x="52" y="110.5">GND</text>
<text x="128" y="113.8">R34r</text>
<text x="134.3" y="109.1">R13</text>
<text x="134.4" y="111.6">4k7</text>
<text x="139.1" y="112.8">B</text>
<text x="145.8" y="109.9" transform="rotate(-90 145.8 109.9)">C</text>
<text x="147.6" y="109.7" transform="rotate(-90 147.6 109.7)">3</text>
<text x="172.2" y="109.5">7</text>
<text x="182.6" y="110.9" transform="rotate(-90 182.6 110.9)">R+</text>
<text x="184.4" y="109.5">12</text>
<text x="201.4" y="109.5">7</text>
<text x="211.8" y="110.9" transform="rotate(-90 211.8 110.9)">R+</text>
<text x="213.6" y="109.5">12</text>
<text x="230.4" y="111.8">GND</text>
<text x="236.5" y="111.1">J9</text>
<text x="243" y="111.1">J14</text>
<text x="15.9" y="114.6">Band Select</text>
<text x="33.2" y="115.7">SW</text>
<text x="33.8" y="118.7">R5</text>
<text x="39.1" y="118.7">47k</text>
<text x="78.3" y="119.7">Menu</text>
<text x="78.7" y="117.2">SW1</text>
<text x="139.2" y="114.6">2</text>
<text x="145.8" y="117.4" transform="rotate(-90 145.8 117.4)">E</text>
<text x="147.6" y="117.3" transform="rotate(-90 147.6 117.3)">1</text>
<text x="165.8" y="116" transform="rotate(-90 165.8 116)">R4.7</text>
<text x="194.4" y="116" transform="rotate(-90 194.4 116)">R3.7</text>
<text x="17.9" y="125.8">20m</text>
<text x="25.8" y="123.7">4k7</text>
<text x="26.2" y="121.1">R3</text>
<text x="30.5" y="124.8">B</text>
<text x="37.2" y="121.9" transform="rotate(-90 37.2 121.9)">C</text>
<text x="39" y="121.8" transform="rotate(-90 39 121.8)">3</text>
<text x="71.3" y="123.9">SW</text>
<text x="77.4" y="125.5">R7</text>
<text x="144.1" y="123.2">GND</text>
<text x="21.1" y="129.5">R1</text>
<text x="26.4" y="129.5">2k2</text>
<text x="30.6" y="126.6">2</text>
<text x="37.2" y="129.5" transform="rotate(-90 37.2 129.5)">E</text>
<text x="39" y="129.4" transform="rotate(-90 39 129.4)">1</text>
<text x="77.5" y="128.1">10k</text>
<text x="226.6" y="127.6">GND</text>
<text x="228.5" y="130.9">R1.9</text>
<text x="247.4" y="128.7">Antenna</text>
<text x="247.4" y="126.2">J10</text>
<text x="10.3" y="135.6">C</text>
<text x="27.7" y="137.9">LED</text>
<text x="27.9" y="135.4">D1</text>
<text x="35.5" y="135.3">GND</text>
<text x="68.8" y="137.9">ECa</text>
<text x="82.5" y="136.9">A</text>
<text x="82.7" y="133.1">1</text>
<text x="92.9" y="133.1">2</text>
<text x="267.7" y="135.6">C</text>
<text x="22.8" y="142.9">GND</text>
<text x="34.5" y="139.8">SW</text>
<text x="34.5" y="143.5">R6</text>
<text x="40.3" y="143.5">33k</text>
<text x="76.9" y="143">ECb</text>
<text x="82.5" y="142">B</text>
<text x="92.7" y="139.4">C</text>
<text x="92.9" y="143.3">3</text>
<text x="17.9" y="150">15m</text>
<text x="27.1" y="147.8">4k7</text>
<text x="27.4" y="145.3">R4</text>
<text x="31.7" y="149">B</text>
<text x="38.5" y="146.1" transform="rotate(-90 38.5 146.1)">C</text>
<text x="40.3" y="145.9" transform="rotate(-90 40.3 145.9)">3</text>
<text x="67.2" y="146.7">.001u</text>
<text x="69.4" y="144.1">C2</text>
<text x="76.1" y="146.7">.001u</text>
<text x="84" y="146.7">C4</text>
<text x="97.1" y="144.8">GND</text>
<text x="22.4" y="153">R2</text>
<text x="27.6" y="153">2k2</text>
<text x="31.9" y="150.7">2</text>
<text x="38.5" y="153.6" transform="rotate(-90 38.5 153.6)">E</text>
<text x="40.3" y="153.5" transform="rotate(-90 40.3 153.5)">1</text>
<text x="71.7" y="152.4">GND</text>
<text x="29.1" y="159.5">D2</text>
<text x="36.8" y="159.4">GND</text>
<text x="24.1" y="167">GND</text>
<text x="29" y="162">LED</text>
<text x="67.6" y="167">Paddle</text>
<text x="106" y="166.4">Volume</text>
<text x="20.3" y="173.6">ICSP</text>
<text x="71.9" y="172.5">2</text>
<text x="71.9" y="169.9">3</text>
<text x="74.8" y="170.9">Dah</text>
<text x="110.6" y="171.8">2</text>
<text x="110.6" y="169.3">3</text>
<text x="113.5" y="172.8">Wiper</text>
<text x="113.5" y="170.3">Vol3</text>
<text x="22.5" y="177.4">+5V</text>
<text x="34.7" y="178.5">VPP</text>
<text x="40.1" y="177.5">1</text>
<text x="71.9" y="175">1</text>
<text x="74.8" y="176">Dit</text>
<text x="81.2" y="177.8">GND</text>
<text x="110.6" y="174.4">1</text>
<text x="113.5" y="175.4">Vol1</text>
<text x="10.3" y="185.7">D</text>
<text x="40.1" y="180.1">2</text>
<text x="40.1" y="182.6">3</text>
<text x="40.1" y="185.2">4</text>
<text x="46" y="184">J2</text>
<text x="59.4" y="185.5">Dah</text>
<text x="66.2" y="184.5">3</text>
<text x="68.2" y="180.9">J3</text>
<text x="69.3" y="185.4">R</text>
<text x="107" y="180.2">J4</text>
<text x="110.2" y="185.9" transform="rotate(-90 110.2 185.9)">3</text>
<text x="111.9" y="185.5">Vol3</text>
<text x="136.2" y="181.1">Cal</text>
<text x="141.7" y="180.1">1</text>
<text x="141.7" y="182.6">2</text>
<text x="147.6" y="181.4">J5</text>
<text x="147.8" y="183.9">Cal_Out</text>
<text x="267.7" y="185.7">D</text>
<text x="22.2" y="188">GND</text>
<text x="30.5" y="188.7">ICSPCLK</text>
<text x="30.5" y="186.1">ICSPDAT</text>
<text x="40.1" y="187.7">5</text>
<text x="40.1" y="190.2">6</text>
<text x="46" y="186.5">ICSP</text>
<text x="60.3" y="188.1">Dit</text>
<text x="66.2" y="189.6">1</text>
<text x="66.2" y="187.1">2</text>
<text x="69.3" y="190.5">S</text>
<text x="69.3" y="188">T</text>
<text x="105.6" y="187.5">10k</text>
<text x="106.4" y="190.1">R9</text>
<text x="113.2" y="188.3">2</text>
<text x="115.7" y="189.3">Wiper</text>
<text x="138.4" y="188">GND</text>
<text x="62.2" y="194.9">GND</text>
<text x="110.2" y="192.3" transform="rotate(-90 110.2 192.3)">1</text>
<text x="111.9" y="193.1">Vol1</text>
<text x="35" y="205.6">1</text>
<text x="85" y="205.6">2</text>
<text x="135" y="205.6">3</text>
<text x="185" y="205.6">4</text>
<text x="235" y="205.6">5</text>
</g>
<g font-size="1.4">
<text x="234.1" y="122.3">P1</text>
<text x="235" y="122.3">2</text>
<text x="237.2" y="123.1">SHIELD</text>
<text x="234.6" y="129.9">1</text>
<text x="234.6" y="127.4">2</text>
<text x="237.2" y="130.7">1</text>
<text x="237.2" y="128.1">2</text>
</g>
<g font-size=".7">
<text x="70.5" y="35.4">F</text>
<text x="73" y="34.7">A</text>
<text x="75.3" y="35.4">B</text>
<text x="82.3" y="34.9">L1</text>
<text x="88.9" y="34.9">L3</text>
<text x="70.2" y="38.5">E</text>
<text x="72.5" y="39.2">D</text>
<text x="72.7" y="36.2">G</text>
<text x="75.1" y="38.5">C</text>
<text x="76.1" y="40">DP</text>
<text x="82" y="39">L2</text>
</g>
</svg>
